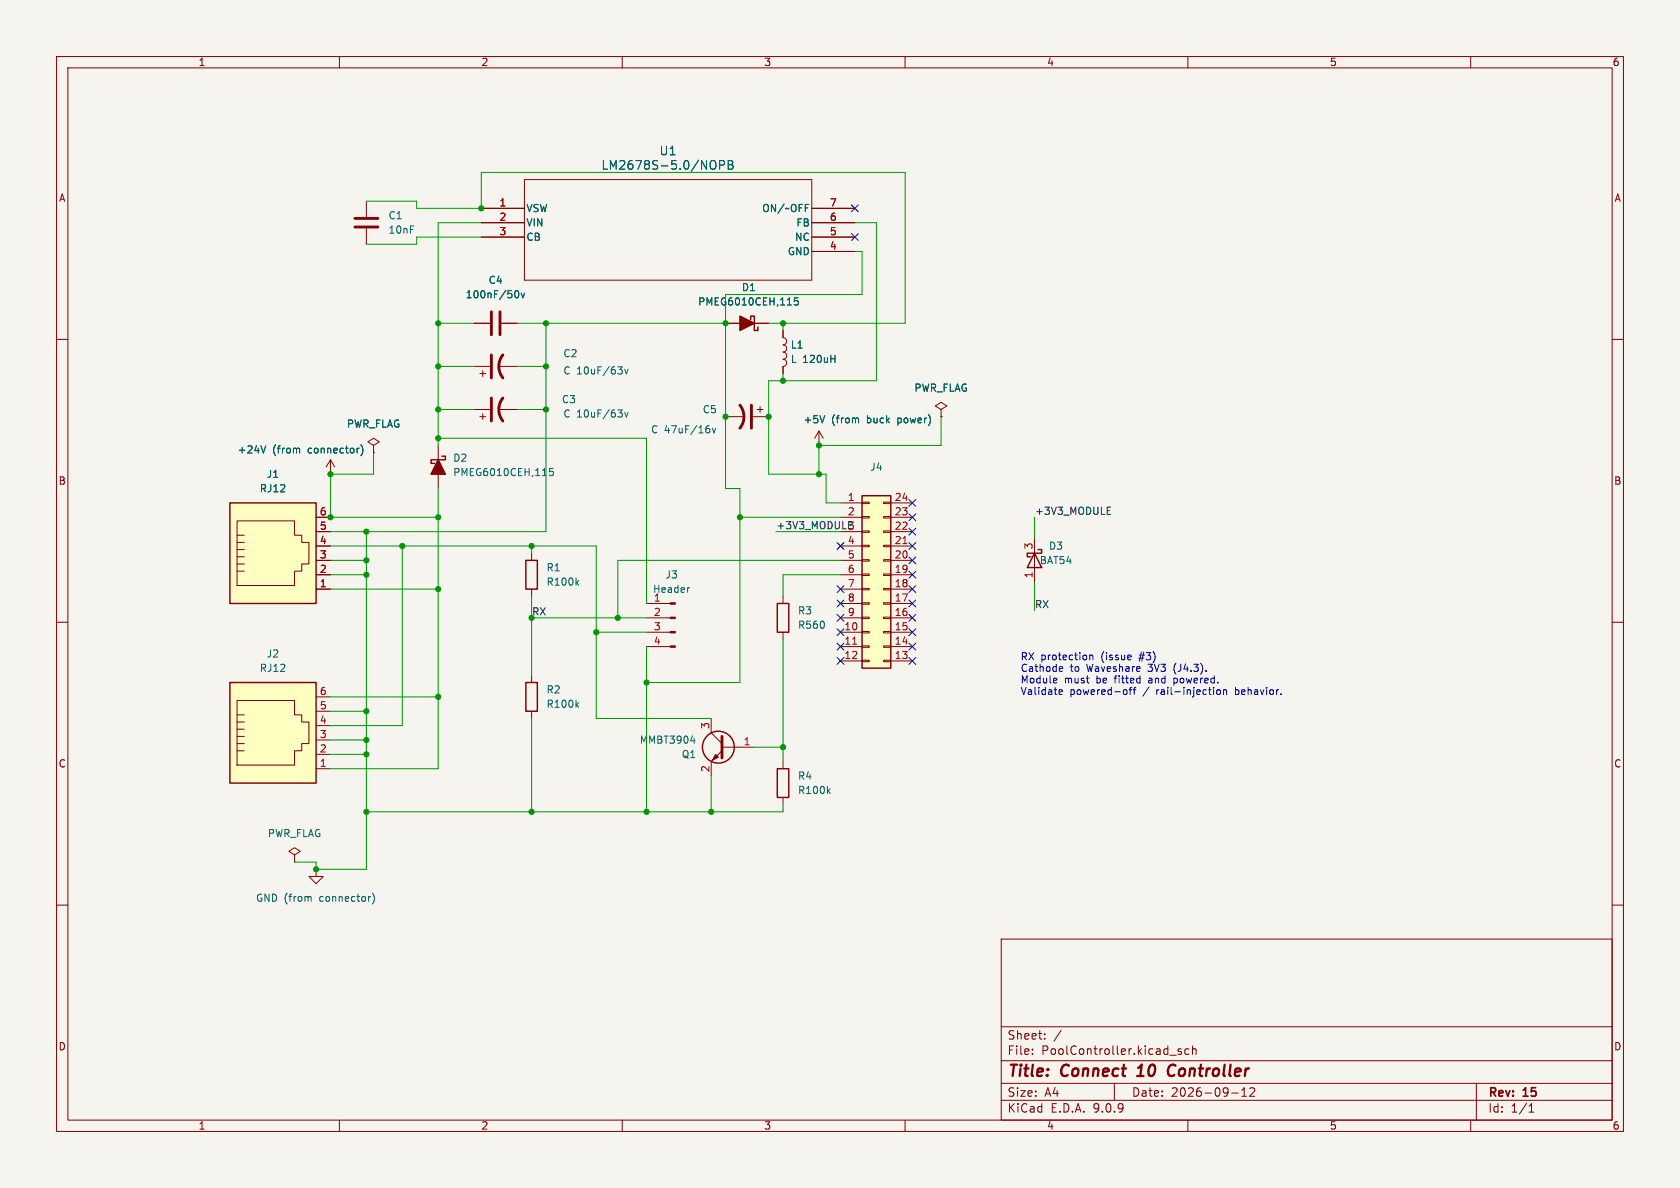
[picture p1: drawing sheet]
<svg xmlns="http://www.w3.org/2000/svg" width="297mm" height="210mm" viewBox="0 0 297 210" stroke-linecap="round" stroke-linejoin="round" font-family="sans-serif">
<path d="M0 0h297v210h-297z" fill="#f5f4ef" stroke="#f5f4ef" stroke-width=".18"/>
<g fill="none" stroke="#840000" stroke-width=".18">
<path d="M10 10h277v190h-277zM12 12h273v186h-273zM60 10v2M110 10v2M160 10v2M210 10v2M260 10v2M85.1 36.8h7.6M85.1 39.4h7.6M92.7 31.8h50.8v17.7h-50.8zM143.5 36.8h7.6M143.5 39.4h7.6"/>
<path d="M85.1 41.9h7.6M128.3 57.2h7.6M138.4 58.4v1.3a.64 .64 0 0 1 .7 .6 .64 .64 0 0 1-.7 .7M143.5 41.9h7.6M143.5 44.5h7.6M10 60h2M83.8 72.4h2.8M83.8 64.8h2.8M84.8 73.7h1.1M84.8 66h1.1M85.3 65.5v1M85.3 73.2v1"/>
<path d="M88.1 72.4h3.3M88.1 64.8h3.3M138.4 61a.64 .64 0 0 1 .7 .6 .64 .64 0 0 1-.7 .6 .64 .64 0 0 1 .7 .7 .64 .64 0 0 1-.7 .6 .64 .64 0 0 1 .7 .6 .64 .64 0 0 1-.7 .7M138.4 64.8v1.2M285 60h2M10 110h2M94 119.4v1.3M138.4 105.4v1.3M138.4 111.8v1.2M285 110h2M94 125.7v1.3M10 160h2"/>
<path d="M177 166h108v32h-108zM285 160h2M60 198v2M110 198v2M160 198v2M177 194.5h108M177 191.5h108M177 187.5h108M177 181.5h108M182.5 186.3v.1M182.5 185.5v.1M184.7 183.6v.1"/>
<path d="M184.7 182.8v.1M187.6 182.1l-1.3 2M197 191.5v3M206.8 186.5h1.2M208.8 185.5l-.3-.1-.3 .2 .1 .2 .5 .2v.3h-.6M210 198v2M210.2 185.5l-.5-.1-.2 .3v.4l.1 .2h.6M210.8 185.5l.2-.1 .4 .1 .1 .9M210.8 184.9v1.5M217.7 193.2h1.2M219.5 193.8h.9M219.5 192.7l.5-.4v1.5"/>
<path d="M221 192.4l.5-.1 .2 .1 .1 .3-.9 1.1h.9M260 198v2M261 191.5v6.5M270.3 196.6h.9M270.3 195.5l.4-.4v1.5"/>
</g>
<path d="M201 190.2h1.2M201.6 188.5l-.4 .3M207.5 188.2a1.13 1.13 0 0 0-1 .7 1.13 1.13 0 0 0 .2 1.2l.3 .1 .5-.1" fill="none" stroke="#840000" stroke-width=".4"/>
<path d="M132.7 56.5v-.6h.6v2.5h.7v-.6M137.4 106.7h2v5.1h-2zM93 120.7h2v5h-2z" fill="none" stroke="#840000" stroke-width=".25"/>
<g fill="none" stroke="#006464" stroke-width=".18">
<path d="M126.2 28.4l.1 .1a.97 .97 0 0 1-.1 1.4M127.2 29.2l.7-.1 .2-.2-.1-.4-.2-.1h-.6v1.5M128.7 28.4h.5l.3 .1v.3l-.3 .3a.41 .41 0 0 1 .4 .4 .41 .41 0 0 1-.3 .4h-.6zM128.7 29.1h.5M142.4 36.1h.6M141.1 52.6h-.6l-.1 .7 .2-.2 .4 .1 .1 .2v.4l-.2 .1-.5-.1M109.2 72.5h.8l-.4 .4M109.2 64.8h.8l-.4 .5M109.9 73l.1 .2-.1 .5M109.9 65.4l.1 .2-.1 .5M110.4 72.9l.3 .8 .3-.8M110.4 65.3l.3 .8 .3-.8"/>
<path d="M146.9 63.4h.7M147.6 62.8v1.3M102 124.6l.3 .4M102.3 124.2l-.5 .5"/>
</g>
<path d="M130.8 55.9l2.5 1.3-2.5 1.2z" fill="#840000" stroke="#840000" stroke-width=".25"/>
<path d="M86.9 62.7v4.1M86.9 70.4v4M88.9 70.4a3.3 3.3 0 0 0 0 4M88.9 62.7a3.3 3.3 0 0 0 0 4.1" fill="none" stroke="#840000" stroke-width=".51"/>
<path d="M152.4 87.6h5.1v30.5h-5.1z" fill="#ffffc2"/>
<path d="M152.4 87.6h5.1v30.5h-5.1z" fill="none" stroke="#840000" stroke-width=".25"/>
<g fill="none" stroke="#840000" stroke-width=".18">
<path d="M148.6 88.9h3.8M148.6 91.4h3.8M148.6 94h3.8M148.6 96.5h3.8M148.6 99.1h3.8M152.4 88.8h1.3v.2h-1.3zM152.4 91.3h1.3v.3h-1.3zM152.4 93.9h1.3v.2h-1.3zM152.4 96.4h1.3v.2h-1.3zM152.4 98.9h1.3v.3h-1.3zM156.2 88.8h1.3v.2h-1.3zM156.2 91.3h1.3v.3h-1.3z"/>
<path d="M156.2 93.9h1.3v.2h-1.3zM156.2 96.4h1.3v.2h-1.3zM156.2 98.9h1.3v.3h-1.3zM157.5 88.9h3.8M157.5 91.4h3.8M157.5 94h3.8M157.5 96.5h3.8M157.5 99.1h3.8M114.3 106.7h4.2M114.3 109.2h4.2M114.3 111.8h4.2M114.3 114.3h4.2"/>
<path d="M148.6 101.6h3.8M148.6 104.1h3.8M148.6 106.7h3.8M148.6 109.2h3.8M148.6 111.8h3.8M148.6 114.3h3.8M148.6 116.8h3.8M152.4 101.5h1.3v.2h-1.3zM152.4 104h1.3v.3h-1.3zM152.4 106.6h1.3v.2h-1.3zM152.4 109.1h1.3v.2h-1.3zM152.4 111.6h1.3v.3h-1.3z"/>
<path d="M152.4 114.2h1.3v.2h-1.3zM152.4 116.7h1.3v.3h-1.3zM156.2 101.5h1.3v.2h-1.3zM156.2 104h1.3v.3h-1.3zM156.2 106.6h1.3v.2h-1.3zM156.2 109.1h1.3v.2h-1.3zM156.2 111.6h1.3v.3h-1.3zM156.2 114.2h1.3v.2h-1.3zM156.2 116.7h1.3v.3h-1.3zM157.5 101.6h3.8M157.5 104.1h3.8M157.5 106.7h3.8"/>
<path d="M157.5 109.2h3.8M157.5 111.8h3.8M157.5 114.3h3.8M157.5 116.8h3.8M52.1 151.1l1-.6-1-.6-1 .6 1 .6v1.3M52.1 152.4h.1M55.9 153.7v1.2h1.2l-1.2 1.3-1.3-1.3h1.3M55.9 153.7h.1"/>
</g>
<path d="M159.6 96.1h.8M150.7 113.9h.8" fill="none" stroke="#a90000" stroke-width=".18"/>
<g fill="#840000" stroke="#840000" stroke-width=".18">
<path d="M118.5 106.6h.9v.2h-.9z"/>
<path d="M118.5 109.1h.9v.2h-.9z"/>
<path d="M118.5 111.6h.9v.3h-.9z"/>
<path d="M118.5 114.2h.9v.2h-.9z"/>
</g>
<path d="M121.9 103.9h-.2M54.8 158.5l.2 .2v.6M65.4 158.5h.1M65.8 157.9a1.46 1.46 0 0 1 0 1.9" fill="none" stroke="#006464" stroke-width=".18"/>
<path d="M40.6 120.7h15.3v17.7h-15.3z" fill="#ffffc2"/>
<g fill="none" stroke="#840000" stroke-width=".18">
<path d="M128.3 73.7h3.3M133.1 73.7h2.8M133.9 72.4h1M134.4 71.9v1M144.8 78.7h.1M144.8 76.2l-.8 1.3M144.8 76.2l.7 1.3M144.8 76.2v2.5M166.4 72.4l1-.6-1-.7-1 .7 1 .6v1.3M166.4 73.7h.1M41.9 127.6h1.3M41.9 128.9h1.3"/>
<path d="M41.9 130.2h1.3M41.9 131.4h1.3M41.9 132.7h1.3M41.9 123.8h10.2v2.6h1.2v1.2h1.3v3.8h-1.3v1.3h-1.2v2.6h-10.2zM41.9 126.4h1.3M55.9 123.2h2.5M55.9 125.7h2.5M55.9 128.3h2.5M55.9 130.8h2.5M55.9 133.4h2.5M55.9 135.9h2.5"/>
</g>
<path d="M40.6 120.7h15.3v17.7h-15.3z" fill="none" stroke="#840000" stroke-width=".25"/>
<path d="M130.8 71.6a3.3 3.3 0 0 1 0 4.1M132.8 71.6v4.1" fill="none" stroke="#840000" stroke-width=".51"/>
<path d="M125.4 75.8l.1 .2-.1 .5M125.9 75.7l.3 .8 .3-.8M145.8 73.5l-.4 1.2M151.6 73.9l.2 .2v.6" fill="none" stroke="#006464" stroke-width=".18"/>
<path d="M40.6 88.9h15.3v17.8h-15.3z" fill="#ffffc2"/>
<g fill="none" stroke="#840000" stroke-width=".18">
<path d="M64.8 35.6v2.8M85.1 36.8h7.6M85.1 39.4h7.6M143.5 36.8h7.6M143.5 39.4h7.6M64.8 40.4v2.8M83.8 57.2h2.8M85.1 41.9h7.6M88.6 57.2h2.8M128.3 57.2h2.5M133.3 57.2h2.6M138.4 58.4v1.3"/>
<path d="M143.5 41.9h7.6M143.5 44.5h7.6M66 78.7l1.1-.6-1.1-.6-1 .6 1 .6v1.3M77.5 78.7v7.7M138.4 64.8v1.2M144.8 78.7h.1M166.4 73.7h.1M41.9 95.9h1.3M41.9 97.2h1.3M41.9 98.4h1.3M41.9 99.7h1.3M41.9 92.1h10.2v2.5h1.2v1.3h1.3v3.8h-1.3v1.3h-1.2v2.5h-10.2z"/>
<path d="M41.9 94.6h1.3M55.9 91.4h2.5M55.9 94h2.5M55.9 96.5h2.5M55.9 99.1h2.5M58.4 83.8h.1M58.4 81.3l-.7 1.3M58.4 81.3l.8 1.3M58.4 81.3v2.5M66 80h.1M94 97.8v1.3M182.9 95.3v7.6"/>
<path d="M41.9 101h1.3M55.9 101.6h2.5M55.9 104.1h2.5M94 104.1v1.3M125.7 127v2.5l1.9 1.9M127.6 132.1h5.7M127.6 132.7l-1.9 1.9v2.6M138.4 134.6v1.3M138.4 141v1.2"/>
</g>
<g fill="none" stroke="#840000" stroke-width=".25">
<path d="M40.6 88.9h15.3v17.8h-15.3zM78.1 80.6h.6v.7h-2.5v.6h.6M93 99.1h2v5h-2zM182.9 97.8l1.2 2.5h-2.5zM183.5 97.2h.6v.6h-2.5v.6h.6M137.4 135.9h2v5.1h-2z"/>
<circle cx="127" cy="132.1" r="2.82"/>
</g>
<g fill="none" stroke="#006464" stroke-width=".18">
<path d="M126.2 28.4l.1 .1a.97 .97 0 0 1-.1 1.4M127.2 29.2l.7-.1 .2-.2-.1-.4-.2-.1h-.6v1.5M128.7 28.4h.5l.3 .1v.3l-.3 .3a.41 .41 0 0 1 .4 .4 .41 .41 0 0 1-.3 .4h-.6zM128.7 29.1h.5M142.4 36.1h.6M91.2 51.4h.1a.68 .68 0 0 1 .4 .6 .68 .68 0 0 1-.4 .6h-.1M92.1 51.8l.3 .8 .3-.8M141.1 52.6h-.6l-.1 .7 .2-.2 .4 .1 .1 .2v.4l-.2 .1-.5-.1M47 78.8l-.4 1.3M52.8 79.2l.2 .2v.7M63.4 79.2h.1M63.8 78.6a1.46 1.46 0 0 1 0 2"/>
<path d="M145.8 73.5l-.4 1.2M146.9 63.4h.7M147.6 62.8v1.3M151.6 73.9l.2 .2v.6M97.8 82.8h-.6l-.1 .6 .2-.1 .4 .1 .1 .1v.5l-.2 .1-.5-.1M102 103l.3 .4M102.3 102.6l-.5 .5M122.1 131h.8M122.7 130.5v.9M146.4 139.8l.4 .5M146.8 139.4l-.5 .5"/>
</g>
<path d="M62.7 38.6h4.1M62.7 40.1h4.1M86.9 55.1v4.1M88.4 55.1v4.1M127.6 130.2v3.8" fill="none" stroke="#840000" stroke-width=".51"/>
<path d="M77.5 81.3l1.2 2.5h-2.5z" fill="#840000" stroke="#840000" stroke-width=".25"/>
<path d="M126.5 133.4l.5 .5-1 .5z" fill="#840000" stroke="#840000" stroke-width=".18"/>
<path d="M195.7 90.3h.5M195.7 90.9h.6M195.7 89.7h.6" fill="none" stroke="#0f0f0f" stroke-width=".18"/>
<g fill="none" stroke="#009600" stroke-width=".18">
<path d="M64.8 35.6h8.9v1.2h11.4v-6.3h74.9v26.7h-24.1M85.1 39.4h-7.6v39.3M151.1 39.4h3.8v27.9h-19v16.5h10.1v5.1h2.6M77.5 57.2h6.3M85.1 41.9h-11.4v1.3h-8.9M91.4 57.2h36.9M96.5 57.2v36.8h-38.1M138.4 57.2v1.2M151.1 44.5h1.3v7.6h-24.1v34.3h2.5v34.3h-16.5M77.5 77.5h36.8v29.2M77.5 72.4h6.3M77.5 64.8h6.3"/>
<path d="M91.4 72.4h5.1M91.4 64.8h5.1M138.4 66v1.3M166.4 73.7v5h-21.6v5.1M58.4 96.5h47v30.5h20.3M58.4 99.1h6.4M64.8 94v59.7h-8.9v-1.3h-3.8M66 80v3.8h-7.6v7.6h19.1M71.1 96.5v31.8h-12.7M77.5 86.4v49.5h-19.1M94 96.5v1.3M130.8 91.4h17.8"/>
<path d="M137.2 94h11.4M148.6 99.1h-39.4v10.1M182.9 91.4v3.9M58.4 104.1h19.1M58.4 101.6h6.4M94 109.2h20.3M94 105.4v14M105.4 111.8h8.9M114.3 114.3v29.2M138.4 113v21.6M148.6 101.6h-10.2v3.8M182.9 102.9v5.1"/>
<path d="M58.4 125.7h6.4M58.4 123.2h19.1M58.4 130.8h6.4M58.4 133.4h6.4M94 127v16.5M125.7 137.2v6.3M133.3 132.1h5.1M138.4 142.2v1.3h-73.6"/>
</g>
<g fill="none" stroke="#000084" stroke-width=".18">
<path d="M150.5 36.2l1.2 1.2M151.7 36.2l-1.2 1.2M150.5 41.3l1.2 1.2M151.7 41.3l-1.2 1.2M148 95.9l1.2 1.2M149.2 95.9l-1.2 1.2M160.7 90.8l1.2 1.2M160.7 95.9l1.2 1.2M160.7 98.5l1.2 1.2M160.7 93.4l1.2 1.2M160.7 88.3l1.2 1.2M161.9 90.8l-1.2 1.2"/>
<path d="M161.9 95.9l-1.2 1.2M161.9 98.5l-1.2 1.2M161.9 93.4l-1.2 1.2M161.9 88.3l-1.2 1.2M148 116.2l1.2 1.2M148 108.6l1.2 1.2M148 113.7l1.2 1.2M148 111.2l1.2 1.2M148 106.1l1.2 1.2M148 103.5l1.2 1.2M149.2 103.5l-1.2 1.2M149.2 108.6l-1.2 1.2"/>
<path d="M149.2 106.1l-1.2 1.2M149.2 113.7l-1.2 1.2M149.2 116.2l-1.2 1.2M149.2 111.2l-1.2 1.2M160.7 106.1l1.2 1.2M160.7 108.6l1.2 1.2M160.7 113.7l1.2 1.2M160.7 116.2l1.2 1.2M160.7 111.2l1.2 1.2M160.7 101l1.2 1.2M160.7 103.5l1.2 1.2M161.9 106.1l-1.2 1.2"/>
<path d="M161.9 108.6l-1.2 1.2M161.9 113.7l-1.2 1.2M161.9 116.2l-1.2 1.2M161.9 111.2l-1.2 1.2M161.9 101l-1.2 1.2M161.9 103.5l-1.2 1.2"/>
</g>
<g fill="none" stroke="#0000c2" stroke-width=".18">
<path d="M186.7 119.9l.2 .3-.7 .1M187.8 118.6l-.3 .1M187.9 118v.1l-.6 .2M192.7 115.8v.8M192.7 115.9l.1-.1 .3 .1 .1 .7M207.5 119.9v1.3M186.8 120.7h-.1M187.3 122.7h.5M187.3 122l.3-.1 .2 .3-.6 .2M199 121.9l.2 .3v.3l-.2 .3M199.6 121.9h.5M199.8 121.7v1.1"/>
<path d="M200.3 121.9h.5M200.5 121.7v1.1M207.5 120.7h.2M215.2 122.1l-.1 .4 .2 .3 .3-.1 .2-.2-.1-.4M216.3 122.1l.2-.2 .3 .1v.8M216.3 121.9v.9"/>
</g>
<g fill="#009600" stroke="#009600" stroke-width=".18">
<circle cx="128.3" cy="57.2" r=".46"/>
<circle cx="135.9" cy="73.7" r=".46"/>
<circle cx="128.3" cy="73.7" r=".46"/>
<circle cx="144.8" cy="83.8" r=".46"/>
<circle cx="144.8" cy="78.7" r=".46"/>
<circle cx="138.4" cy="67.3" r=".46"/>
<circle cx="138.4" cy="132.1" r=".46"/>
<circle cx="114.3" cy="120.7" r=".46"/>
<circle cx="109.2" cy="109.2" r=".46"/>
<circle cx="114.3" cy="143.5" r=".46"/>
<circle cx="94" cy="143.5" r=".46"/>
<circle cx="105.4" cy="111.8" r=".46"/>
<circle cx="125.7" cy="143.5" r=".46"/>
<circle cx="77.5" cy="57.2" r=".46"/>
<circle cx="85.1" cy="36.8" r=".46"/>
<circle cx="96.5" cy="72.4" r=".46"/>
<circle cx="77.5" cy="72.4" r=".46"/>
<circle cx="77.5" cy="77.5" r=".46"/>
<circle cx="58.4" cy="83.8" r=".46"/>
<circle cx="58.4" cy="91.4" r=".46"/>
<circle cx="71.1" cy="96.5" r=".46"/>
<circle cx="77.5" cy="91.4" r=".46"/>
<circle cx="77.5" cy="104.1" r=".46"/>
<circle cx="77.5" cy="123.2" r=".46"/>
<circle cx="64.8" cy="101.6" r=".46"/>
<circle cx="64.8" cy="99.1" r=".46"/>
<circle cx="64.8" cy="94" r=".46"/>
<circle cx="64.8" cy="125.7" r=".46"/>
<circle cx="94" cy="96.5" r=".46"/>
<circle cx="94" cy="109.2" r=".46"/>
<circle cx="64.8" cy="143.5" r=".46"/>
<circle cx="64.8" cy="130.8" r=".46"/>
<circle cx="64.8" cy="133.4" r=".46"/>
<circle cx="55.9" cy="153.7" r=".46"/>
<circle cx="130.8" cy="91.4" r=".46"/>
<circle cx="77.5" cy="64.8" r=".46"/>
<circle cx="138.4" cy="57.2" r=".46"/>
<circle cx="96.5" cy="64.8" r=".46"/>
<circle cx="96.5" cy="57.2" r=".46"/>
</g>
<g font-size="2.8" fill="#840000">
<text x="178" y="190.9">Title:</text>
<text x="187.7" y="190.9">Connect</text>
<text x="202" y="190.9">10</text>
<text x="208.1" y="190.9">Controller</text>
</g>
<g font-size="2.1" fill="#006464">
<text x="116.5" y="27.7">U1</text>
<text x="106.2" y="30.2">LM2678S-5.0/NOPB</text>
</g>
<g font-size="2.1" fill="#840000">
<text x="178" y="184">Sheet:</text>
<text x="178" y="186.7">File:</text>
<text x="184.1" y="186.7">PoolController.kicad_sch</text>
<text x="178" y="196.9">KiCad</text>
<text x="178" y="194.1">Size:</text>
<text x="184.7" y="194.1">A4</text>
<text x="185.7" y="196.9">E.D.A.</text>
<text x="193.3" y="196.9">9.0.9</text>
<text x="200" y="194.1">Date:</text>
<text x="207" y="194.1">2026-09-12</text>
<text x="263" y="194.3">Rev:</text>
<text x="263" y="196.9">Id:</text>
<text x="267.1" y="196.9">1/1</text>
<text x="269.4" y="194.3">15</text>
</g>
<g font-size="1.8" fill="#840000">
<text x="35" y="11.9">1</text>
<text x="85" y="11.9">2</text>
<text x="135" y="11.9">3</text>
<text x="185" y="11.9">4</text>
<text x="235" y="11.9">5</text>
<text x="285" y="11.9">6</text>
<text x="10.3" y="35.9">A</text>
<text x="285.3" y="35.9">A</text>
<text x="10.3" y="85.9">B</text>
<text x="285.3" y="85.9">B</text>
<text x="10.3" y="135.9">C</text>
<text x="285.3" y="135.9">C</text>
<text x="10.3" y="185.9">D</text>
<text x="285.3" y="185.9">D</text>
<text x="35" y="199.9">1</text>
<text x="85" y="199.9">2</text>
<text x="135" y="199.9">3</text>
<text x="185" y="199.9">4</text>
<text x="235" y="199.9">5</text>
<text x="285" y="199.9">6</text>
</g>
<g font-size="1.8" fill="#006464">
<text x="68.6" y="39">C1</text>
<text x="68.6" y="41.5">10nF</text>
<text x="93" y="37.7">VSW</text>
<text x="93" y="40.2">VIN</text>
<text x="134.6" y="37.7">ON/~OFF</text>
<text x="140.7" y="40.2">FB</text>
<text x="93" y="42.8">CB</text>
<text x="139.2" y="45.3">GND</text>
<text x="140.5" y="42.8">NC</text>
<text x="82.2" y="52.9">100nF/50v</text>
<text x="86.3" y="50.4">C4</text>
<text x="131.1" y="51.7">D1</text>
<text x="123.3" y="54.2">PMEG6010CEH,115</text>
<text x="99.5" y="63.3">C2</text>
<text x="139.7" y="64.4">L 120uH</text>
<text x="139.7" y="61.8">L1</text>
<text x="99.2" y="71.5">C3</text>
<text x="99.5" y="66.4">C 10uF/63v</text>
<text x="161.6" y="69.4">PWR_FLAG</text>
<text x="61.2" y="75.8">PWR_FLAG</text>
<text x="99.5" y="74">C 10uF/63v</text>
<text x="115" y="76.8">C 47uF/16v</text>
<text x="124.1" y="73.3">C5</text>
<text x="141.9" y="75">+5V</text>
<text x="147" y="75">(from</text>
<text x="153.4" y="75">buck</text>
<text x="158.9" y="75">power)</text>
<text x="41.9" y="80.4">+24V</text>
<text x="48.2" y="80.4">(from</text>
<text x="54.5" y="80.4">connector)</text>
<text x="80" y="81.8">D2</text>
<text x="153.7" y="83.4">J4</text>
<text x="45.8" y="87.2">RJ12</text>
<text x="47.1" y="84.7">J1</text>
<text x="80" y="84.4">PMEG6010CEH,115</text>
<text x="96.5" y="101.2">R1</text>
<text x="183.7" y="99.9">BAT54</text>
<text x="185.3" y="97.4">D3</text>
<text x="96.5" y="103.7">R100k</text>
<text x="115.3" y="105">Header</text>
<text x="117.6" y="102.5">J3</text>
<text x="141" y="108.8">R3</text>
<text x="141" y="111.4">R560</text>
<text x="45.8" y="119">RJ12</text>
<text x="47.1" y="116.4">J2</text>
<text x="96.5" y="122.8">R2</text>
<text x="96.5" y="125.3">R100k</text>
<text x="113" y="131.7">MMBT3904</text>
<text x="120.4" y="134.2">Q1</text>
<text x="141" y="138">R4</text>
<text x="141" y="140.6">R100k</text>
<text x="47.3" y="148.2">PWR_FLAG</text>
<text x="45.2" y="159.6">GND (from</text>
<text x="56.6" y="159.6">connector)</text>
</g>
<g font-size="1.8" fill="#a90000">
<text x="88.2" y="36.6">1</text>
<text x="88.2" y="39.1">2</text>
<text x="88.2" y="41.7">3</text>
<text x="146.6" y="36.6">7</text>
<text x="146.6" y="39.1">6</text>
<text x="146.6" y="41.7">5</text>
<text x="146.6" y="44.2">4</text>
<text x="149.8" y="88.6">1</text>
<text x="158.1" y="88.6">24</text>
<text x="56.4" y="91.2">6</text>
<text x="56.4" y="93.7">5</text>
<text x="149.8" y="91.2">2</text>
<text x="158.1" y="91.2">23</text>
<text x="158.1" y="93.7">22</text>
<text x="56.4" y="96.3">4</text>
<text x="56.4" y="98.8">3</text>
<text x="56.4" y="101.3">2</text>
<text x="149.8" y="96.3">4</text>
<text x="149.8" y="98.8">5</text>
<text x="149.8" y="101.3">6</text>
<text x="158.1" y="96.3">21</text>
<text x="158.1" y="98.8">20</text>
<text x="158.1" y="101.3">19</text>
<text x="182.6" y="97.2" transform="rotate(-90 182.6 97.2)">3</text>
<text x="56.4" y="103.9">1</text>
<text x="115.5" y="106.4">1</text>
<text x="149.8" y="103.9">7</text>
<text x="149.8" y="106.4">8</text>
<text x="158.1" y="103.9">18</text>
<text x="158.1" y="106.4">17</text>
<text x="182.6" y="102.3" transform="rotate(-90 182.6 102.3)">1</text>
<text x="115.5" y="109">2</text>
<text x="115.5" y="111.5">3</text>
<text x="149.2" y="111.5">10</text>
<text x="149.8" y="109">9</text>
<text x="158.1" y="109">16</text>
<text x="158.1" y="111.5">15</text>
<text x="115.5" y="114">4</text>
<text x="149.2" y="114">11</text>
<text x="149.2" y="116.6">12</text>
<text x="158.1" y="114">14</text>
<text x="158.1" y="116.6">13</text>
<text x="56.4" y="122.9">6</text>
<text x="56.4" y="125.5">5</text>
<text x="56.4" y="128">4</text>
<text x="56.4" y="130.6">3</text>
<text x="125.5" y="129" transform="rotate(-90 125.5 129)">3</text>
<text x="131.4" y="131.8">1</text>
<text x="56.4" y="133.1">2</text>
<text x="56.4" y="135.6">1</text>
<text x="125.5" y="136.6" transform="rotate(-90 125.5 136.6)">2</text>
</g>
<g font-size="1.8" fill="#0f0f0f">
<text x="137.2" y="93.6">+3V3_MODULE3</text>
<text x="182.9" y="91.1">+3V3_MODULE</text>
<text x="182.9" y="107.6">RX</text>
<text x="94" y="108.9">RX</text>
</g>
<g font-size="1.8" fill="#0000c2">
<text x="180.3" y="117">RX protection</text>
<text x="180.3" y="119.1">Cathode</text>
<text x="189.2" y="119.1">to</text>
<text x="192.2" y="119.1">Waveshare</text>
<text x="194.8" y="117">(issue</text>
<text x="201.7" y="117">#3)</text>
<text x="203.3" y="119.1">3V3</text>
<text x="207.9" y="119.1">(J4.3).</text>
<text x="180.3" y="121.1">Module</text>
<text x="180.3" y="123.2">Validate</text>
<text x="188.2" y="121.1">must</text>
<text x="189.1" y="123.2">powered-off</text>
<text x="193.9" y="121.1">be</text>
<text x="197.3" y="121.1">fitted</text>
<text x="202.2" y="123.2">/</text>
<text x="203.5" y="121.1">and</text>
<text x="204.7" y="123.2">rail-injection</text>
<text x="208.1" y="121.1">powered.</text>
<text x="218.8" y="123.2">behavior.</text>
</g>
</svg>
